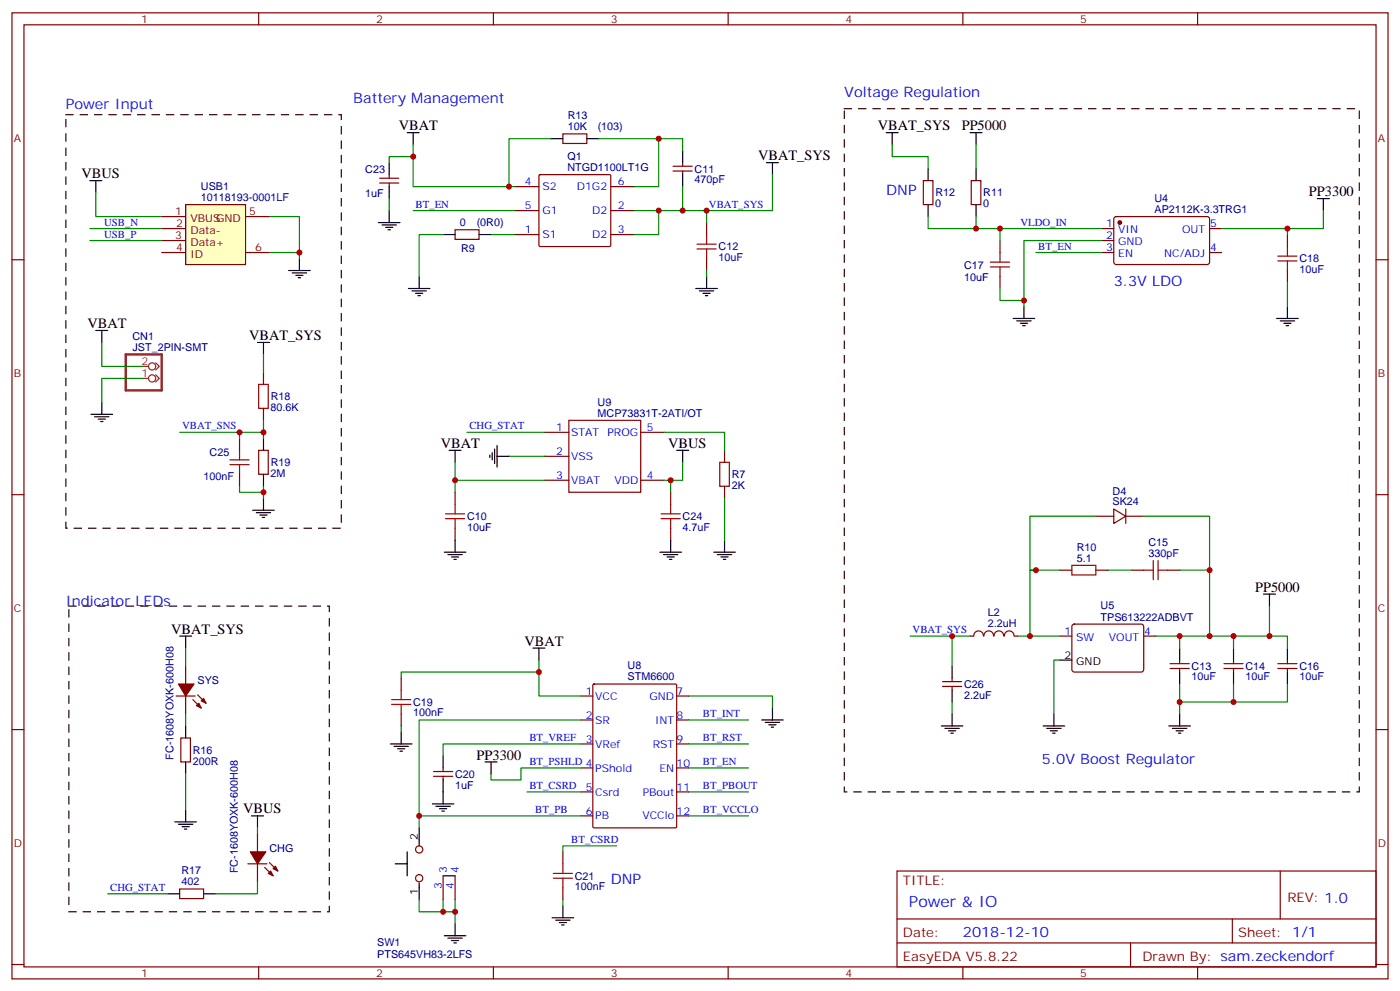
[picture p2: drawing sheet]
<svg xmlns="http://www.w3.org/2000/svg" width="412mm" height="292mm" viewBox="0 0 412 292" stroke-linecap="round" stroke-linejoin="round" font-family="sans-serif">
<path d="M19.4 33.8h81.1v121.7h-81.1zM248.7 32h151.7v201.1h-151.7zM20.3 178.4h76.7v90h-76.7z" fill="none" stroke="#300" stroke-width=".35" stroke-dasharray="2.1 2.1"/>
<g fill="none" stroke="#870000" stroke-width=".35">
<path d="M3.5 3.8h405.4v284.3h-405.4zM7.1 7.3h398.2v277.3h-398.2zM76.2 3.8v3.5M145.3 3.8v3.5M214.5 3.8v3.5M283.6 3.8v3.5M352.8 3.8v3.5M3.5 76.4h3.6M405.3 76.4h3.6M3.5 145.6h3.6M405.3 145.6h3.6M3.5 214.7h3.6"/>
<path d="M405.3 214.7h3.6M264.2 256.4h141.1v28.2h-141.1zM377.1 256.4v14.1M264.2 270.5h141.1M264.2 277.5h141.1M333 277.5v7.1M363 270.5v7M3.5 283.9h3.6M76.2 284.6v3.5M145.3 284.6v3.5M214.5 284.6v3.5M283.6 284.6v3.5"/>
<path d="M352.8 284.6v3.5M405.3 283.9h3.6"/>
</g>
<path d="M54.7 60.2h17.6v17.7h-17.6z" fill="#ffffc2" stroke="#850000" stroke-width=".35"/>
<path d="M47.6 63.7h7.1M47.6 67.3h7.1M47.6 70.8h7.1M47.6 74.3h7.1M72.3 63.7h7.1M72.3 74.3h7.1" fill="none" stroke="#850000" stroke-width=".35"/>
<g fill="none" stroke="#870000" stroke-width=".35">
<path d="M165.8 39.4h7.1v2.8h-7.1zM111.8 52.5h5.7M111.8 53.9h5.7M114.7 51.4v1.1M114.7 53.9v1M151.7 54.9h7M158.8 51.6l.3-.2h20.6l.2 .4v20.6l-.3 .2-20.7-.1-.2-.3zM179.9 54.9h7.1M198.3 48.9h5.6M198.3 50.3h5.6M201.1 47.9v1M201.1 50.3v1.1"/>
<path d="M272 53.2h2.8v7h-2.8zM286.1 53.2h2.8v7h-2.8zM134.1 67.6h7v2.8h-7zM151.7 69h7M151.7 62h7M179.9 69h7.1M179.9 62h7.1M208.1 65.5v3.5M208.1 76.1v3.5M294.6 70.8v3.5M324.6 67.3h3.5M324.6 70.8h3.5"/>
<path d="M324.6 74.3h3.5M328.3 64l.5-.3 27.1 .1 .4 .7-.1 12.9-.6 .5-27.1-.1-.4-.6v-12.7zM356.3 67.3h3.5M356.3 74.3h3.5M379.2 69v3.6M379.2 79.6v3.5M294.6 81.4v3.5M77.6 109.6v3.5M70.6 129v3.5M70.6 139.6v3.5M76.2 132.5h2.8v7.1h-2.8zM77.6 120.2v3.5"/>
<path d="M160.5 127.2h7.1M160.5 134.3h7.1M167.6 123.7h21.1v21.2h-21.1zM188.7 127.2h7.1M213.4 132.5v3.6M134.1 144.9v3.5M134.1 155.5v3.5M160.5 141.4h7.1M188.7 141.4h7.1M197.6 144.9v3.5M197.6 155.5v3.5M213.4 143.1v3.5"/>
<path d="M322.8 151.9h5.3M328.1 149.8l3.5 2.1-3.5 2.2zM331.6 149.8v4.3M331.6 151.9h5.3M312.2 167.8h3.5M322.8 167.8h3.5M333.4 167.8h3.5M344 167.8h3.5M54.7 196v5.3M118.2 199.6v3.5M280.5 199.6v1M289.7 187.2a1.41 1.41 0 0 0-1.4-1.5 1.41 1.41 0 0 0-1.5 1.5h-1"/>
<path d="M289.8 187.2a1.41 1.41 0 0 1 1.4-1.5 1.41 1.41 0 0 1 1.5 1.5M292.8 187.2a1.41 1.41 0 0 1 1.4-1.5 1.41 1.41 0 0 1 1.4 1.5M295.9 187.2a1.41 1.41 0 0 1 1.4-1.5 1.41 1.41 0 0 1 1.4 1.5M298.8 187.2h1.1M312.2 187.2h3.5M316 183.9l.4-.2h20.1l.4 .7-.1 13-.6 .4-20-.1-.5-.6v-12.7zM336.9 187.2h3.5M344.7 196.7h5.6M344.7 195.3h5.6M347.5 194.3v1M347.5 196.7v1.1M360.5 196.7h5.7"/>
<path d="M360.5 195.3h5.7M363.4 194.3v1M363.4 196.7v1.1M376.4 196.7h5.7M376.4 195.3h5.7M379.2 194.3v1M379.2 196.7v1.1M51.9 204.9h5.6M53.3 217.2h2.8v7.1h-2.8zM54.7 204.9v5.2M56.8 205.9l2.5 2.5M58.2 204.5l2.5 2.5"/>
<path d="M118.2 210.1v3.6M171.1 204.9h3.5M171.1 211.9h3.5M171.1 219h3.5M174.7 201.5l.3-.2h24l.3 .2v41.8l-.2 .3-24.1 .1-.3-.2zM199.3 204.9h3.5M199.3 211.9h3.5M199.3 219h3.5M277.6 202h5.7M277.6 200.6h5.7M280.5 202v1.1M127.7 228.5h5.6"/>
<path d="M127.7 227.1h5.6M130.5 226v1.1M130.5 228.5v1.1M171.1 226h3.5M171.1 233.1h3.5M199.3 226h3.5M199.3 233.1h3.5M73 254.2h5.7M75.8 245.4v5.3M75.8 254.2v5.3M78 255.3l2.4 2.5M79.4 253.9l2.4 2.5"/>
<path d="M130.5 257.8v7M134.1 257.8v7M165.8 250.7v3.5M171.1 240.1h3.5M199.3 240.1h3.5M52.9 261.7h7.1v2.8h-7.1zM165.8 261.3v3.5"/>
<circle cx="123.5" cy="250" r="1.06"/>
<circle cx="123.5" cy="258.5" r="1.06"/>
</g>
<g fill="none" stroke="#000" stroke-width=".35">
<path d="M119.9 39.1h3.6M121.7 39.1v3.5M261.1 39.1h3.5M262.8 39.1v3.5M285.8 39.1h3.5M287.5 39.1v3.5M26.5 53.2h3.5M28.2 53.2v3.5M114.7 47.9v3.5M114.7 54.9v3.6M162.3 40.8h3.5M172.9 40.8h3.5"/>
<path d="M201.1 44.3v3.6M201.1 51.4v3.5M225.8 47.9h3.5M227.5 47.9v3.5M273.4 49.6v3.6M287.5 49.6v3.6M388.1 58.5h3.5M389.8 58.5v3.5M85 79.6h6.4M88.2 76.1v3.5M111.5 65.5h6.3M112.5 66.2h4.3"/>
<path d="M113.6 66.9h2.1M114.3 67.6h.7M114.7 62v3.5M130.5 69h3.6M141.1 69h3.5M273.4 60.2v3.5M287.5 60.2v3.5M28.2 97.3h3.5M30 97.3v3.5M86.1 80.3h4.2M87.1 81h2.2M87.8 81.7h.7"/>
<path d="M120.3 84.9h6.3M121.4 85.6h4.2M122.4 86.3h2.1M123.1 87h.7M123.5 81.4v3.5M205 84.9h6.3M206 85.6h4.3M207.1 86.3h2.1M207.8 87h.7M208.1 81.4v3.5M298.4 93.7h6.4M299.5 94.4h4.2"/>
<path d="M300.6 95.1h2.1M301.3 95.8h.7M301.6 90.2v3.5M376.1 93.7h6.3M377.1 94.4h4.3M378.2 95.1h2.1M378.9 95.8h.7M379.2 90.2v3.5M30 118.4v3.6M75.8 100.8h3.6M77.6 100.8v3.5M26.8 122h6.4"/>
<path d="M27.9 122.7h4.2M28.9 123.4h2.1M29.6 124.1h.7M77.6 129v3.5M77.6 139.6v3.5M132.3 132.5h3.5M134.1 132.5v3.6M144.3 133.9v.8M145 133.2v2.2M145.7 132.2v4.2M146.4 134.3h3.5M146.4 131.1v6.4"/>
<path d="M199.3 132.5h3.5M201.1 132.5v3.6M74.4 150.2h6.4M75.5 150.9h4.2M76.6 151.6h2.1M77.3 152.3h.7M77.6 146.6v3.6M134.1 159v3.5M197.6 159v3.5M213.4 159v3.5M130.9 162.5h6.3M131.9 163.2h4.3"/>
<path d="M133 163.9h2.1M133.7 164.6h.7M194.4 162.5h6.3M195.4 163.2h4.3M196.5 163.9h2.1M197.2 164.6h.7M210.3 162.5h6.3M211.3 163.2h4.2M212.4 163.9h2.1M213.1 164.6h.7M372.2 174.9h3.5M373.9 174.9v3.5"/>
<path d="M52.9 187.2h3.5M54.7 187.2v3.5M157 190.7h3.5M158.7 190.7v3.6M280.5 196v3.6M312.2 194.3h3.5M347.5 190.7v3.6M347.5 197.8v3.5M363.4 190.7v3.6M363.4 197.8v3.5M379.2 190.7v3.6M379.2 197.8v3.5"/>
<path d="M54.7 213.7v3.5M115 219h6.4M116.1 219.7h4.2M118.2 215.4v3.6M224.4 211.9h6.3M225.4 212.6h4.3M226.5 213.3h2.1M227.2 214h.7M227.5 208.4v3.5M277.3 213.7h6.3M278.3 214.4h4.3M279.4 215.1h2.1"/>
<path d="M280.1 215.8h.7M280.5 203.1v3.5M280.5 210.1v3.6M307.3 213.7h6.3M308.3 214.4h4.3M309.4 215.1h2.1M310.1 215.8h.7M310.4 210.1v3.6M344.3 213.7h6.4M345.4 214.4h4.2M346.4 215.1h2.1M347.1 215.8h.7"/>
<path d="M347.5 210.1v3.6M54.7 224.3v3.5M54.7 238.4v3.5M117.1 220.4h2.1M117.8 221.1h.7M127.4 236.6h6.3M128.4 237.3h4.2M129.5 238h2.1M130.2 238.7h.7M130.5 222.5v3.5M130.5 229.6v7M142.9 224.3h3.5"/>
<path d="M144.6 224.3v3.5M51.5 241.9h6.4M52.6 242.6h4.2M53.6 243.3h2.1M54.3 244h.7M74.1 240.1h3.5M75.8 240.1v3.6M116.4 254.2h3.5M119.9 250.7v7.1M123.5 243.7v4.9M123.5 259.9v4.9M130.5 257.8h3.6"/>
<path d="M49.4 263.1h3.5M60 263.1h3.5M130.9 275.4h6.3M131.9 276.1h4.3M133 276.8h2.1M133.7 277.5h.7M134.1 271.9v3.5M162.6 270.1h6.4M163.7 270.8h4.2M164.7 271.5h2.2M165.5 272.2h.7M165.8 266.6v3.5"/>
</g>
<path d="M37 104.3h10.6v10.6h-10.6z" fill="none" stroke="#8c2424" stroke-width=".71"/>
<g fill="none" stroke="#8c2424" stroke-width=".35">
<path d="M42.3 107.8h1.4M42.3 111.4h1.4M45.9 106.8l1 1-1 1.1M45.9 110.3l1 1.1-1 1"/>
<circle cx="44.8" cy="107.8" r="1.06"/>
<circle cx="44.8" cy="111.4" r="1.06"/>
</g>
<g fill="none" stroke="#a10000" stroke-width=".35">
<path d="M205.3 73.3h5.7M205.3 71.9h5.7M208.1 69v2.9M208.1 73.3v2.8M291.7 78.6h5.7M291.7 77.2h5.7M294.6 74.3v2.9M294.6 78.6v2.8M376.4 76.8h5.7M376.4 75.4h5.7M379.2 72.6v2.8M379.2 76.8v2.8"/>
<path d="M76.2 113.1h2.8v7.1h-2.8zM67.7 135.4h5.7M67.7 136.8h5.7M70.6 132.5v2.9M70.6 136.8v2.8M212 136.1h2.8v7h-2.8zM131.2 152.6h5.7M131.2 151.2h5.7M134.1 148.4v2.8M134.1 152.6v2.9M194.7 152.6h5.7M194.7 151.2h5.7"/>
<path d="M197.6 148.4v2.8M197.6 152.6v2.9M315.7 166.4h7.1v2.8h-7.1zM336.9 167.8h2.8M339.7 165v5.6M341.1 167.8h2.9M341.1 165v5.6M115.4 205.9h5.6M115.4 207.3h5.6M118.2 203.1v2.8M118.2 207.3v2.8M163 257.1h5.6"/>
<path d="M163 258.5h5.6M165.8 254.2v2.9M165.8 258.5v2.8"/>
</g>
<g fill="#870000" stroke="#870000" stroke-width=".35">
<path d="M57.9 207.7l.7-.7 .7 1.4z"/>
<path d="M59.3 206.3l.7-.7 .7 1.4z"/>
<path d="M52.6 201.3h4.5l-2.4 3.6z"/>
<path d="M79 257.1l.7-.7 .7 1.4z"/>
<path d="M80.4 255.7l.7-.7 .7 1.4z"/>
<path d="M73.7 250.7h4.6l-2.5 3.5z"/>
<circle cx="329.8" cy="65.5" r=".53"/>
</g>
<g fill="none" stroke="#008700" stroke-width=".35">
<path d="M28.2 56.7v7h19.4M114.7 58.5v3.5M121.7 42.6v12.3h30M121.7 46.1h-7v1.8M162.3 40.8h-12.4v14.1M176.4 40.8h17.6M201.1 44.3v-3.5h-7.1v14.1h-7M201.1 54.9v7.1M227.5 51.4v10.6h-19.4M262.8 42.6v3.5h10.6v3.5M287.5 42.6v7M26.5 67.3h21.1"/>
<path d="M26.5 70.8h21.1M79.4 63.7h8.8v12.4M79.4 74.3h8.8M121.7 62h30M130.5 69h-7v12.4M144.6 69h7.1M187 62h7v7h-7M194 62h14.1v3.5M208.1 79.6v1.8M273.4 63.7v3.6h14.1M287.5 63.7v3.6h37.1M294.6 67.3v3.5"/>
<path d="M305.2 74.3h19.4M324.6 70.8h-23v19.4M379.2 67.3v1.7M389.8 62v5.3h-30M294.6 84.9v3.5h7M379.2 83.1v7.1M30 100.8v7h12.3M42.3 111.4h-12.3v7M77.6 104.3v5.3M52.9 127.2h17.7M70.6 129v-1.8h7v1.8M77.6 123.7v3.5"/>
<path d="M134.1 136.1v5.3M137.6 127.2h22.9M149.9 134.3h10.6M195.8 127.2h17.6v5.3M201.1 136.1v5.3h-5.3M70.6 143.1v1.8h7M77.6 143.1v3.5M160.5 141.4h-26.4v3.5M197.6 141.4v3.5M213.4 146.6v12.4M322.8 151.9h-19.4v15.9h1.8M336.9 151.9h19.4v15.9"/>
<path d="M312.2 167.8h-8.8v19.4M326.3 167.8h7.1M347.5 167.8h8.8v19.4M373.9 178.4v8.8h-33.5M54.7 190.7v5.3M158.7 194.3v10.6h12.4M158.7 197.8h-40.5v1.8M268.1 187.2h17.7M280.5 187.2v8.8M299.9 187.2h12.3M312.2 194.3h-1.8v15.8M347.5 187.2v3.5"/>
<path d="M363.4 187.2v3.5M373.9 187.2h5.3v3.5M54.7 210.1v3.6M118.2 213.7v1.7M171.1 219h-40.6v3.5M171.1 211.9h-47.6v31.8M202.8 204.9h24.7v3.5M202.8 211.9h17.7M202.8 219h17.7M280.5 206.6v3.5M347.5 201.3v5.3h15.9v-5.3M347.5 206.6v3.5"/>
<path d="M379.2 201.3v5.3h-15.8M54.7 227.8v10.6M155.2 233.1h15.9M171.1 226h-17.6v3.6h-8.9v-1.8M202.8 226h17.7M202.8 233.1h17.7M75.8 259.5v3.6h-12.3M75.8 243.7v1.7M123.5 240.1h47.6M181.7 249h-15.9v1.7M202.8 240.1h17.7M31.7 263.1h17.7"/>
<path d="M123.5 264.8v3.6h7M130.5 264.8v3.6h3.6M134.1 264.8v7.1M165.8 264.8v1.8"/>
</g>
<g fill="#c00">
<circle cx="134.1" cy="268.4" r=".88"/>
<circle cx="280.5" cy="187.2" r=".88"/>
<circle cx="70.6" cy="127.2" r=".88"/>
<circle cx="149.9" cy="54.9" r=".88"/>
<circle cx="287.5" cy="67.3" r=".88"/>
<circle cx="363.4" cy="206.6" r=".88"/>
<circle cx="356.3" cy="187.2" r=".88"/>
<circle cx="363.4" cy="187.2" r=".88"/>
<circle cx="88.2" cy="74.3" r=".88"/>
<circle cx="194" cy="62" r=".88"/>
<circle cx="201.1" cy="62" r=".88"/>
<circle cx="347.5" cy="187.2" r=".88"/>
<circle cx="303.4" cy="187.2" r=".88"/>
<circle cx="305.2" cy="167.8" r=".88"/>
<circle cx="356.3" cy="167.8" r=".88"/>
<circle cx="373.9" cy="187.2" r=".88"/>
<circle cx="347.5" cy="206.6" r=".88"/>
<circle cx="301.6" cy="88.4" r=".88"/>
<circle cx="294.6" cy="67.3" r=".88"/>
<circle cx="379.2" cy="67.3" r=".88"/>
<circle cx="208.1" cy="62" r=".88"/>
<circle cx="158.8" cy="197.8" r=".88"/>
<circle cx="134.1" cy="141.4" r=".88"/>
<circle cx="194" cy="40.8" r=".88"/>
<circle cx="121.7" cy="46.1" r=".88"/>
<circle cx="197.6" cy="141.4" r=".88"/>
<circle cx="77.6" cy="144.9" r=".88"/>
<circle cx="77.6" cy="127.2" r=".88"/>
<circle cx="130.5" cy="268.4" r=".88"/>
<circle cx="123.5" cy="240.1" r=".88"/>
</g>
<text font-size="4.6" fill="#00f" x="267.8" y="266.9">Power &amp; IO</text>
<g font-size="4.2" fill="#00f">
<text x="248.7" y="28.5">Voltage Regulation</text>
<text x="19.4" y="32">Power Input</text>
<text x="104.1" y="30.2">Battery Management</text>
<text x="261.1" y="57.4">DNP</text>
<text x="328.1" y="84">3.3V LDO</text>
<text x="19.4" y="178.4">Indicator LEDs</text>
<text x="306.9" y="225">5.0V Boost Regulator</text>
<text x="179.9" y="260.3">DNP</text>
<text x="283.6" y="275.8">2018-12-10</text>
</g>
<g font-size="4.2">
<text x="117.5" y="38.3">VBAT</text>
<text x="258.6" y="38.3">VBAT_SYS</text>
<text x="283.3" y="38.3">PP5000</text>
<text x="223.3" y="47.2">VBAT_SYS</text>
<text x="24" y="52.5">VBUS</text>
<text x="385.6" y="57.7">PP3300</text>
<text x="25.8" y="96.6">VBAT</text>
<text x="73.4" y="100.1">VBAT_SYS</text>
<text x="129.8" y="131.8">VBAT</text>
<text x="196.8" y="131.8">VBUS</text>
<text x="369.7" y="174.2">PP5000</text>
<text x="50.4" y="186.5">VBAT_SYS</text>
<text x="154.5" y="190">VBAT</text>
<text x="140.4" y="223.6">PP3300</text>
<text x="71.6" y="239.4">VBUS</text>
</g>
<g font-size="3.9" fill="#800">
<text x="266" y="260.6">TITLE:</text>
<text x="379.2" y="265.5">REV: 1.0</text>
<text x="266" y="275.8">Date:</text>
<text x="364.8" y="275.8">Sheet: 1/1</text>
<text x="266" y="282.8">EasyEDA V5.8.22</text>
<text x="336.5" y="282.8">Drawn By: sam.zeckendorf</text>
</g>
<g font-size="3.2" fill="#800">
<text x="41.6" y="6.8">1</text>
<text x="110.8" y="6.8">2</text>
<text x="179.9" y="6.8">3</text>
<text x="249.1" y="6.8">4</text>
<text x="318.2" y="6.8">5</text>
<text x="4.1" y="41.9">A</text>
<text x="405.9" y="41.9">A</text>
<text x="4.1" y="111">B</text>
<text x="405.9" y="111">B</text>
<text x="4.1" y="180.2">C</text>
<text x="405.9" y="180.2">C</text>
<text x="4.1" y="249.3">D</text>
<text x="405.9" y="249.3">D</text>
<text x="41.6" y="287.6">1</text>
<text x="110.8" y="287.6">2</text>
<text x="179.9" y="287.6">3</text>
<text x="249.1" y="287.6">4</text>
<text x="318.2" y="287.6">5</text>
</g>
<g font-size="3.2" fill="#000080">
<text x="167.2" y="35.1">R13</text>
<text x="167.2" y="38.3">10K</text>
<text x="176.1" y="38.3">(103)</text>
<text x="167.1" y="47.1">Q1</text>
<text x="107.6" y="51">C23</text>
<text x="167.1" y="50.3">NTGD1100LT1G</text>
<text x="204.6" y="54">470pF</text>
<text x="204.6" y="50.8">C11</text>
<text x="59.2" y="59.2">10118193-0001LF</text>
<text x="59.2" y="56">USB1</text>
<text x="107.6" y="58.1">1uF</text>
<text x="275.5" y="57.7">R12</text>
<text x="289.6" y="57.7">R11</text>
<text x="340.1" y="59.3">U4</text>
<text x="275.5" y="60.9">0</text>
<text x="289.6" y="60.9">0</text>
<text x="340.1" y="62.7">AP2112K-3.3TRG1</text>
<text x="135.5" y="66.6">0</text>
<text x="140.4" y="66.6">(0R0)</text>
<text x="135.8" y="74.3">R9</text>
<text x="211.7" y="76.8">10uF</text>
<text x="211.7" y="73.6">C12</text>
<text x="382.8" y="77.2">C18</text>
<text x="284" y="82.6">10uF</text>
<text x="284" y="79.1">C17</text>
<text x="382.8" y="80.3">10uF</text>
<text x="39" y="100.1">CN1</text>
<text x="39" y="103.3">JST_2PIN-SMT</text>
<text x="79.7" y="117.7">R18</text>
<text x="176.1" y="119.5">U9</text>
<text x="79.7" y="121">80.6K</text>
<text x="176" y="122.7">MCP73831T-2ATI/OT</text>
<text x="61.7" y="134.2">C25</text>
<text x="79.7" y="137.1">R19</text>
<text x="60" y="141.3">100nF</text>
<text x="79.7" y="140.4">2M</text>
<text x="215.5" y="143.9">2K</text>
<text x="215.6" y="140.7">R7</text>
<text x="327.7" y="148.8">SK24</text>
<text x="327.7" y="145.6">D4</text>
<text x="137.6" y="153">C10</text>
<text x="201.1" y="153.1">C24</text>
<text x="137.6" y="156.2">10uF</text>
<text x="201.1" y="156.2">4.7uF</text>
<text x="338.3" y="160.8">C15</text>
<text x="317.2" y="165.3">5.1</text>
<text x="317.2" y="162.2">R10</text>
<text x="338.3" y="163.9">330pF</text>
<text x="324.2" y="179.3">U5</text>
<text x="291" y="184.6">2.2uH</text>
<text x="291" y="181.4">L2</text>
<text x="324.2" y="182.6">TPS613222ADBVT</text>
<text x="184.9" y="197">U8</text>
<text x="351" y="197.1">C13</text>
<text x="366.9" y="197.1">C14</text>
<text x="382.8" y="197.1">C16</text>
<text x="58.2" y="201.2">SYS</text>
<text x="184.9" y="200.3">STM6600</text>
<text x="284" y="202.5">C26</text>
<text x="351" y="200.3">10uF</text>
<text x="366.9" y="200.3">10uF</text>
<text x="382.8" y="200.3">10uF</text>
<text x="121.7" y="207.8">C19</text>
<text x="284" y="205.8">2.2uF</text>
<text x="121.7" y="210.9">100nF</text>
<text x="56.8" y="221.9">R16</text>
<text x="51.1" y="223.6" transform="rotate(-90 51.1 223.6)">FC-1608YOXK-600H08</text>
<text x="56.8" y="225.1">200R</text>
<text x="134.1" y="232.1">1uF</text>
<text x="134.1" y="228.9">C20</text>
<text x="79.4" y="250.6">CHG</text>
<text x="53.4" y="257.4">R17</text>
<text x="70" y="257.1" transform="rotate(-90 70 257.1)">FC-1608YOXK-600H08</text>
<text x="53.4" y="260.6">402</text>
<text x="169.3" y="262">100nF</text>
<text x="169.3" y="259">C21</text>
<text x="111.1" y="281.9">PTS645VH83-2LFS</text>
<text x="111.1" y="278.4">SW1</text>
</g>
<g font-size="3.2" fill="#00f">
<text x="154.6" y="54.6">4</text>
<text x="159.8" y="56">S2</text>
<text x="169.9" y="56">D1G2</text>
<text x="182" y="54.6">6</text>
<text x="122.4" y="61.1">BT_EN</text>
<text x="154.6" y="61.6">5</text>
<text x="159.8" y="63">G1</text>
<text x="174.4" y="63">D2</text>
<text x="182" y="61.6">2</text>
<text x="208.8" y="61.1">VBAT_SYS</text>
<text x="30.7" y="66.4">USB_N</text>
<text x="30.7" y="69.9">USB_P</text>
<text x="154.6" y="68.7">1</text>
<text x="159.8" y="70.1">S1</text>
<text x="174.4" y="70.1">D2</text>
<text x="182" y="68.7">3</text>
<text x="300.6" y="66.4">VLDO_IN</text>
<text x="325.9" y="66.9">1</text>
<text x="325.9" y="70.4">2</text>
<text x="329.4" y="68.7">VIN</text>
<text x="348.2" y="68.7">OUT</text>
<text x="356.5" y="66.9">5</text>
<text x="305.9" y="73.4">BT_EN</text>
<text x="325.9" y="74">3</text>
<text x="329.4" y="72.2">GND</text>
<text x="329.4" y="75.7">EN</text>
<text x="342.9" y="75.7">NC/ADJ</text>
<text x="356.5" y="74">4</text>
<text x="53.6" y="126.4">VBAT_SNS</text>
<text x="138.3" y="126.4">CHG_STAT</text>
<text x="163.8" y="126.9">1</text>
<text x="168.3" y="128.3">STAT</text>
<text x="179" y="128.3">PROG</text>
<text x="190.5" y="126.9">5</text>
<text x="163.8" y="133.9">2</text>
<text x="168.3" y="135.4">VSS</text>
<text x="163.8" y="141">3</text>
<text x="168.3" y="142.4">VBAT</text>
<text x="181" y="142.4">VDD</text>
<text x="190.5" y="141">4</text>
<text x="268.8" y="186.3">VBAT_SYS</text>
<text x="313.5" y="186.9">1</text>
<text x="317" y="188.6">SW</text>
<text x="326.7" y="188.6">VOUT</text>
<text x="337.1" y="186.9">4</text>
<text x="172.6" y="204.5">1</text>
<text x="175.3" y="205.9">VCC</text>
<text x="191.3" y="205.9">GND</text>
<text x="199.3" y="204.5">7</text>
<text x="172.6" y="211.6">2</text>
<text x="175.3" y="213">SR</text>
<text x="192.9" y="213">INT</text>
<text x="199.3" y="211.6">8</text>
<text x="207.1" y="211">BT_INT</text>
<text x="155.9" y="218.1">BT_VREF</text>
<text x="172.6" y="218.6">3</text>
<text x="175.3" y="220">VRef</text>
<text x="192.3" y="220">RST</text>
<text x="199.3" y="218.6">9</text>
<text x="207.1" y="218.1">BT_RST</text>
<text x="155.9" y="225.1">BT_PSHLD 4</text>
<text x="175.3" y="227.1">PShold</text>
<text x="194.2" y="227.1">EN</text>
<text x="199.3" y="225.7">10</text>
<text x="207.1" y="225.1">BT_EN</text>
<text x="155.9" y="232.2">BT_CSRD</text>
<text x="172.6" y="232.7">5</text>
<text x="199.3" y="232.7">11</text>
<text x="207.1" y="232.2">BT_PBOUT</text>
<text x="157.7" y="239.3">BT_PB</text>
<text x="172.6" y="239.8">6</text>
<text x="175.3" y="234.1">Csrd</text>
<text x="189.3" y="234.1">PBout</text>
<text x="199.3" y="239.8">12</text>
<text x="207.1" y="239.3">BT_VCCLO</text>
<text x="175.3" y="241.2">PB</text>
<text x="189.2" y="241.2">VCClo</text>
<text x="168.3" y="248.1">BT_CSRD</text>
<text x="131.6" y="257.1" transform="rotate(-90 131.6 257.1)">3</text>
<text x="135.1" y="257.1" transform="rotate(-90 135.1 257.1)">4</text>
<text x="32.5" y="262.2">CHG_STAT</text>
<text x="130.2" y="261.6" transform="rotate(-90 130.2 261.6)">3</text>
<text x="133.7" y="261.6" transform="rotate(-90 133.7 261.6)">4</text>
</g>
<g font-size="3.2" fill="#840000">
<text x="51.6" y="63.4">1</text>
<text x="56.1" y="65.2">VBUSGND</text>
<text x="73.4" y="63.4">5</text>
<text x="51.6" y="70.4">3</text>
<text x="51.9" y="66.9">2</text>
<text x="56.1" y="68.8">Data-</text>
<text x="51.9" y="74">4</text>
<text x="56.1" y="72.3">Data+</text>
<text x="56.1" y="75.8">ID</text>
<text x="75.1" y="74">6</text>
</g>
<g font-size="3.2" fill="#8d2323">
<text x="41.7" y="107.5">2</text>
<text x="41.7" y="111">1</text>
</g>
<g font-size="3.2">
<text x="313.5" y="193.9">2</text>
<text x="317" y="195.7">GND</text>
<text x="123.1" y="247.2" transform="rotate(-90 123.1 247.2)">2</text>
<text x="123.1" y="263.3" transform="rotate(-90 123.1 263.3)">1</text>
</g>
</svg>
